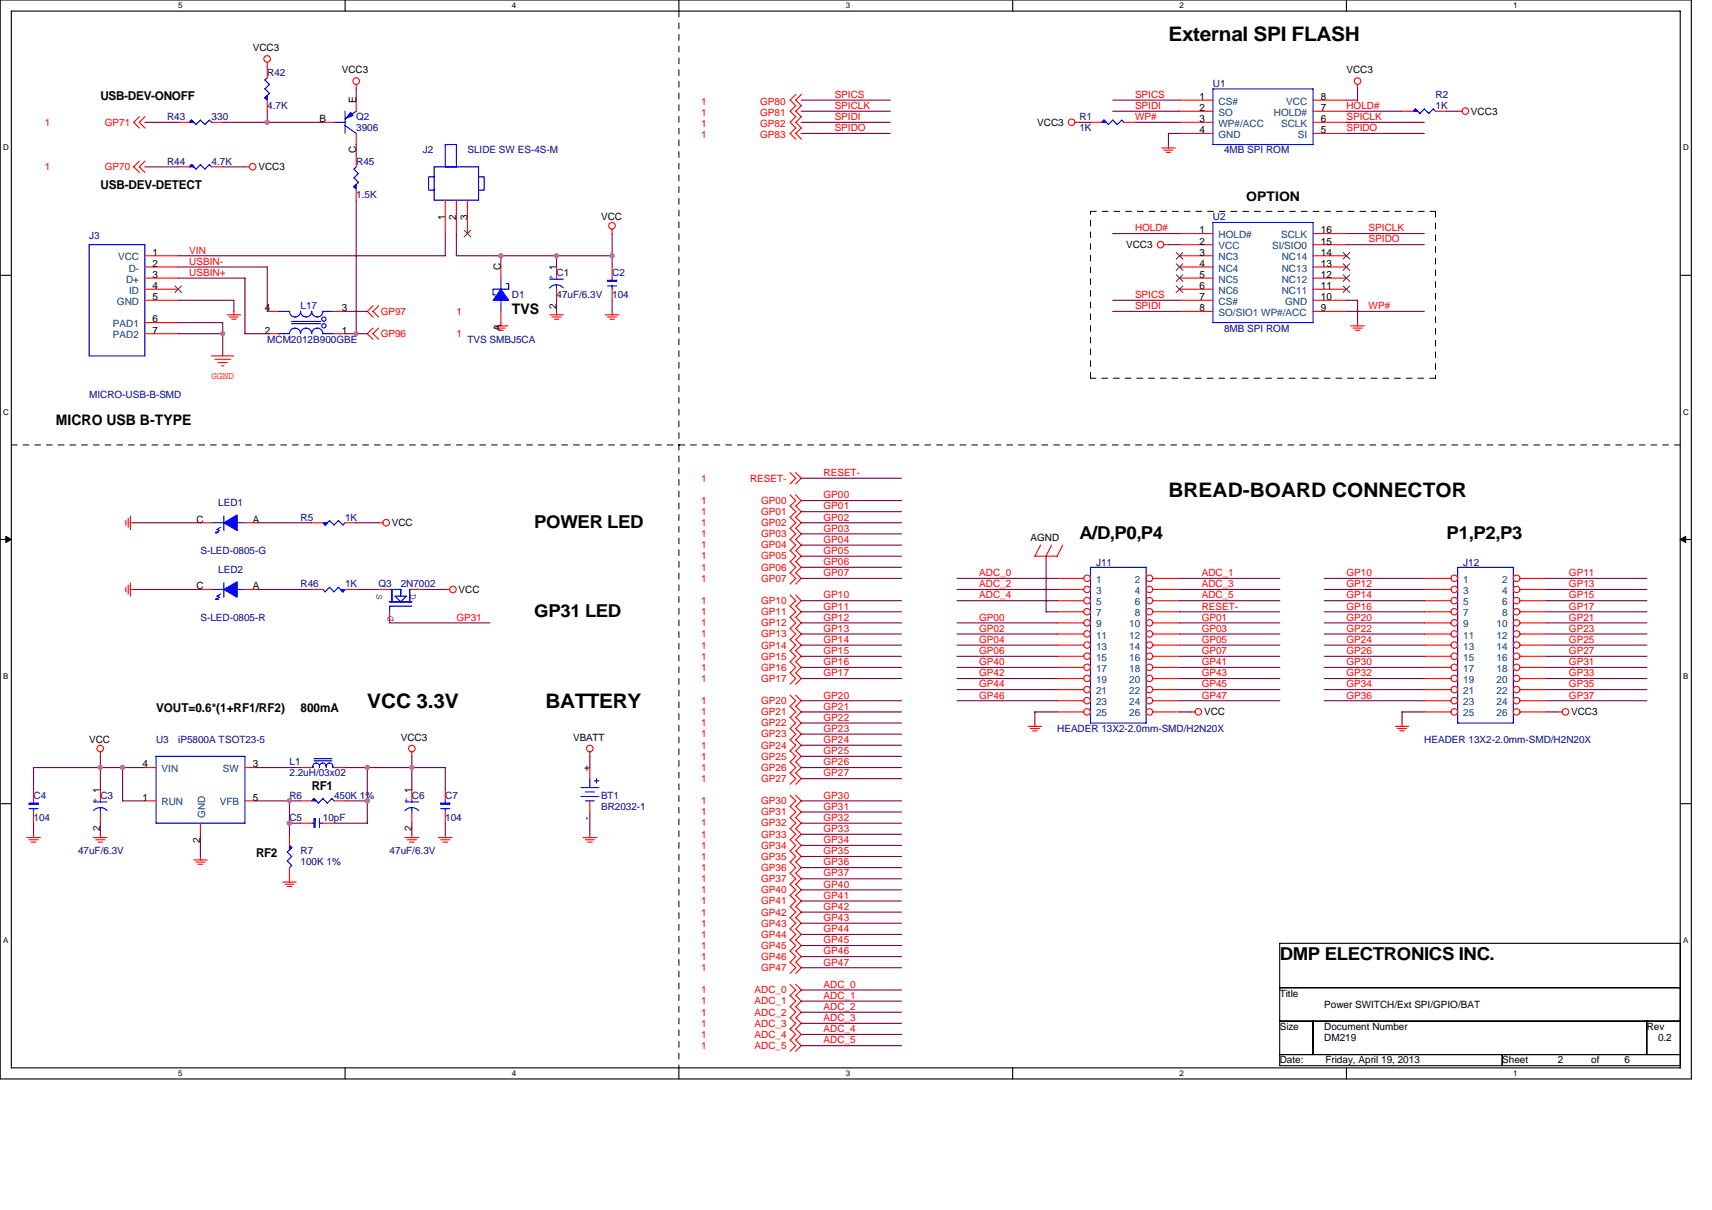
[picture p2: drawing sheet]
<svg xmlns="http://www.w3.org/2000/svg" width="297mm" height="210mm" viewBox="0 0 297 210" stroke-linecap="round" stroke-linejoin="round" font-family="sans-serif">
<path d="M0 0h293.5v187.2h-293.5zM2 1.9h289.5v183.4h-289.5z" fill="none" stroke="#000" stroke-width=".19"/>
<g fill="#fff">
<path d="M30.9 .2h.8v1.6h-.8z"/>
<path d="M30.9 185.5h.8v1.6h-.8z"/>
</g>
<path d="M59.9 0v1.9M59.9 185.3v1.9" fill="none" stroke="#000" stroke-width=".19"/>
<g fill="#fff">
<path d="M88.8 .2h.8v1.6h-.8z"/>
<path d="M88.8 185.5h.8v1.6h-.8z"/>
</g>
<path d="M117.8 0v1.9M117.8 185.3v1.9" fill="none" stroke="#000" stroke-width=".19"/>
<g fill="#fff">
<path d="M146.7 .2h.8v1.6h-.8z"/>
<path d="M146.7 185.5h.8v1.6h-.8z"/>
</g>
<path d="M175.7 0v1.9M175.7 185.3v1.9" fill="none" stroke="#000" stroke-width=".19"/>
<g fill="#fff">
<path d="M204.7 .2h.7v1.6h-.7z"/>
<path d="M204.7 185.5h.7v1.6h-.7z"/>
</g>
<path d="M233.6 0v1.9M233.6 185.3v1.9" fill="none" stroke="#000" stroke-width=".19"/>
<g fill="#fff">
<path d="M262.6 .2h.7v1.6h-.7z"/>
<path d="M262.6 185.5h.7v1.6h-.7z"/>
<path d="M.5 24.8h1v1.6h-1z"/>
<path d="M292 24.8h1v1.6h-1z"/>
<path d="M.5 70.7h1v1.5h-1z"/>
<path d="M292 70.7h1v1.5h-1z"/>
</g>
<path d="M0 47.8h2M291.5 47.8h2" fill="none" stroke="#000" stroke-width=".19"/>
<g fill="#fff">
<path d="M.5 116.5h.9v1.6h-.9z"/>
<path d="M292 116.5h.9v1.6h-.9z"/>
</g>
<path d="M0 93.6h2M291.5 93.6h2" fill="none" stroke="#000" stroke-width=".19"/>
<path d="M1 93.1l1 .5-1 .5zM291.5 93.6l1-.5v1z" fill="#000" stroke="#000" stroke-width=".17"/>
<g fill="#fff">
<path d="M.5 162.4h.9v1.5h-.9z"/>
<path d="M292 162.4h.9v1.5h-.9z"/>
</g>
<path d="M0 139.5h2M291.5 139.5h2M222 163.7h69.5v21.2h-69.5zM222 171.4h69.5M222 177.2h69.5M227.8 177.2v5.8M285.7 177.2v5.8M222 183h69.5M260.6 183v1.9" fill="none" stroke="#000" stroke-width=".19"/>
<path d="M117.8 1.9v183.4M189.2 36.7h59.9M249.1 36.7v28.9M2 77.2h115.8M117.8 77.2h173.7M189.2 65.6v-28.9M249.1 65.6h-59.9" fill="none" stroke="#000" stroke-width=".17" stroke-dasharray="1 1 1 1 1 1 1 1"/>
<g fill="none" stroke="#f00" stroke-width=".19">
<path d="M46.4 10.8v2.7M46.4 17.4v1.9M61.8 14.7v.8M61.8 17.4v1.9M138.1 16.4l-1 1 1 1M138.1 18.3l-1 1 1 1-1 .9 1 1M139 16.4l-.9 1 .9 1M139 18.3l-.9 1 .9 1-.9 .9 .9 1M204.7 19.3h5.8M204.7 17.4h5.8M227.8 19.3h5.8M227.8 17.4h5.8"/>
<path d="M235.5 14.7v.8M243.3 19.3h1.9M249.1 19.3h1.9M252.9 19.3h.8M24.2 20.2l-1 1 1 1M24.2 28l-1 1 1 .9M25.1 20.2l-.9 1 .9 1M25.1 28l-.9 1 .9 .9M30.9 21.2h1.9M30.9 29h1.9M36.7 21.2h1.9M36.7 29h1.9"/>
<path d="M42.5 29h.8M56 21.2h2M61.8 23.2v1.9M61.8 27v2M61.8 32.8v1.9M77.3 34.7v5.8M79.2 34.7v5.8M81.1 34.7v5.8M106.2 39.8v.8M138.1 22.2l-1 1 1 1M139 22.2l-.9 1 .9 1M186.5 21.2h.8"/>
<path d="M189.2 21.2h2M195 21.2h1.9M201.6 25.7h2.3M201.9 26.1h1.6M202.4 26.4h.7M202.7 25.1v.6M204.7 21.2h5.8M204.7 23.2h5.8M227.8 21.2h5.8M227.8 23.2h5.8M25.1 44.4h5.8M25.1 46.3h5.8"/>
<path d="M25.1 48.3h5.8M25.1 50.2h5.8M25.1 52.1h5.8M25.1 56h5.8M25.1 57.9h5.8M39.4 54.6h2.4M39.8 55h1.5M40.2 55.4h.8M40.6 54v.7M46.4 57.9h1.9M46.4 54h1.9M58 57.9h1.9"/>
<path d="M58 54h1.9M64.7 56.9l-1 1 1 1M64.7 53.1l-1 .9 1 1M65.7 56.9l-1 1 1 1M65.7 53.1l-1 .9 1 1M85.7 56.6h2.4M86.1 56.9h1.6M86.5 57.3h.8M86.9 46.3v2M86.9 54v2.6M95.4 54.6h2.3M95.8 55h1.5"/>
<path d="M96.2 55.4h.8M96.6 46.3v2M96.6 50.2v1.9M96.6 54v.7M105 54.6h2.4M105.4 55h1.6M105.8 55.4h.8M106.2 46.3v2M106.2 50.2v1.9M106.2 54v.7M201.9 42.5h.9M204.7 42.5h5.8"/>
<path d="M204.7 44.4h5.8M204.7 46.3h5.8M204.7 48.3h5.8M204.7 50.2h5.8M204.7 52.1h5.8M204.7 54h5.8M204.7 40.5h5.8M227.8 42.5h5.8M227.8 44.4h5.8M227.8 46.3h5.8M227.8 48.3h5.8M227.8 50.2h5.8"/>
<path d="M227.8 52.1h5.8M227.8 54h5.8M227.8 40.5h5.8M234.4 56.6h2.3M234.8 56.9h1.5M235.2 57.3h.7M235.5 56v.6M36.7 61.8h3.9M37.3 62.4h2.7M37.8 62.9h1.6M38.5 63.5h.4M21.8 90.3v.8"/>
<path d="M22.2 89.9v1.6M22.6 90.7h.6M22.6 89.6v2.3M34.8 90.7h1.9M42.5 90.7h1.9M54.1 90.7h1.9M59.9 90.7h1.9M65.7 90.7h.7M137.1 85.9l1 1-1 .9M137.1 87.8l1 1-1 1M137.1 89.7l1 1-1 1M137.1 91.7l1 .9-1 1"/>
<path d="M137.1 93.6l1 1-1 1M137.1 95.5l1 1-1 1M137.1 97.5l1 .9-1 1M137.1 99.4l1 1-1 1M137.1 82l1 1-1 1M138 85.9l1 1-1 .9M138 87.8l1 1-1 1M138 89.7l1 1-1 1M138 91.7l1 .9-1 1M138 93.6l1 1-1 1M138 95.5l1 1-1 1M138 97.5l1 .9-1 1"/>
<path d="M138 99.4l1 1-1 1M138 82l1 1-1 1M180.5 94.6l-1 1.9h3.9M182.5 94.6l-1 1.9M184.4 94.6l-1 1.9M21.8 101.9v.8M22.2 101.5v1.6M22.6 102.3h.6M22.6 101.2v2.3M34.8 102.3h1.9M42.5 102.3h1.9M54.1 102.3h1.9"/>
<path d="M59.9 102.3h1.9M65.7 102.3h1.9M67.6 106.2v1.9M71.5 102.3h1.9M77.2 102.3h.8M137.1 103.3l1 .9-1 1M137.1 105.2l1 1-1 .9M137.1 107.1l1 1-1 1M137.1 109.1l1 .9-1 1M137.1 111l1 1-1 .9M137.1 112.9l1 1-1 1M137.1 114.8l1 1-1 1"/>
<path d="M137.1 116.8l1 1-1 .9M138 103.3l1 .9-1 1M138 105.2l1 1-1 .9M138 107.1l1 1-1 1M138 109.1l1 .9-1 1M138 111l1 1-1 .9M138 112.9l1 1-1 1M138 114.8l1 1-1 1M138 116.8l1 1-1 .9M183.4 102.3h4.6M183.4 100.4h4.6M183.4 104.2h4.6"/>
<path d="M183.4 106.2h4.6M183.4 108.1h4.6M183.4 110h4.6M183.4 112h4.6M183.4 113.9h4.6M183.4 115.8h4.6M183.4 117.8h4.6M183.4 119.7h4.6M200 102.3h4.7M200 100.4h4.7M200 104.2h4.7M200 106.2h4.7"/>
<path d="M200 108.1h4.7M200 110h4.7M200 112h4.7M200 113.9h4.7M200 115.8h4.7M200 117.8h4.7M200 119.7h4.7M247.1 102.3h4.7M247.1 100.4h4.7M247.1 104.2h4.7M247.1 106.2h4.7M247.1 108.1h4.7"/>
<path d="M247.1 110h4.7M247.1 112h4.7M247.1 113.9h4.7M247.1 115.8h4.7M247.1 117.8h4.7M247.1 119.7h4.7M263.7 102.3h4.7M263.7 100.4h4.7M263.7 104.2h4.7M263.7 106.2h4.7M263.7 108.1h4.7M263.7 110h4.7"/>
<path d="M263.7 112h4.7M263.7 113.9h4.7M263.7 115.8h4.7M263.7 117.8h4.7M263.7 119.7h4.7M5.8 137.1v1.9M17.4 130.5v.8M17.4 137.1v1.9M25.1 133.2h2M25.1 139h2M42.5 133.2h1.9M42.5 139h1.9"/>
<path d="M52.2 133.2h1.9M52.2 139h1.9M58 133.2h1.9M58 139h1.9M71.5 130.5v.8M71.5 137.1v1.9M77.3 137.1v1.9M102.3 130.5v.8M102.3 133.2v1.9M102.3 139v1.9M137.1 120.6l1 1-1 1M137.1 122.6l1 .9-1 1"/>
<path d="M137.1 124.5l1 1-1 .9M137.1 126.4l1 1-1 1M137.1 128.4l1 .9-1 1 1 1-1 .9M137.1 132.2l1 1-1 1M137.1 134.1l1 1-1 1M137.1 138l1 1-1 1M137.1 139.9l1 1-1 1M138 120.6l1 1-1 1M138 122.6l1 .9-1 1M138 124.5l1 1-1 .9M138 126.4l1 1-1 1M138 128.4l1 .9-1 1 1 1-1 .9"/>
<path d="M138 132.2l1 1-1 1M138 134.1l1 1-1 1M138 138l1 1-1 1M138 139.9l1 1-1 1M178.4 126h2.3M178.8 126.4h1.5M179.2 126.8h.8M179.6 125.5v.6M183.4 123.5h4.6M183.4 121.6h4.6M200 123.5h4.7M200 121.6h4.7"/>
<path d="M206.6 123.5h.8M242.1 126h2.4M242.5 126.4h1.5M242.9 126.8h.8M243.3 125.5v.6M247.1 123.5h4.7M247.1 121.6h4.7M263.7 123.5h4.7M263.7 121.6h4.7M270.3 123.5h.8M4.7 145.4h2.3M5.1 145.7h1.5"/>
<path d="M5.4 146.1h.8M5.8 140.9v2M5.8 144.8v.6M16.2 145.4h2.4M16.6 145.7h1.6M17 146.1h.8M17.4 140.9v2M17.4 144.8v.6M33.6 149.2h2.3M34 149.6h1.6M34.4 150h.8M34.8 142.9v1.9"/>
<path d="M34.8 148.6v.6M49 153.1h2.4M49.5 153.5h1.5M49.8 153.8h.8M50.2 144.8v1.9M50.2 150.6v2.5M52.2 142.9h1.9M56 142.9h2M70.3 145.4h2.3M70.7 145.7h1.6M71.1 146.1h.7M71.5 140.9v2"/>
<path d="M71.5 144.8v.6M76.1 145.4h2.3M76.5 145.7h1.5M76.9 146.1h.7M77.3 140.9v2M77.3 144.8v.6M101.2 145.4h2.3M101.6 145.7h1.5M102 146.1h.8M102.3 144.8v.6M137.1 141.9l1 1-1 .9M137.1 143.8l1 1-1 1"/>
<path d="M137.1 145.7l1 1-1 1M137.1 147.7l1 .9-1 1M137.1 149.6l1 1-1 1M137.1 151.5l1 1-1 1M137.1 153.4l1 1-1 1M137.1 155.4l1 1-1 1M137.1 157.3l1 1-1 1M137.1 159.2l1 1-1 1M138 141.9l1 1-1 .9M138 143.8l1 1-1 1M138 145.7l1 1-1 1M138 147.7l1 .9-1 1"/>
<path d="M138 149.6l1 1-1 1M138 151.5l1 1-1 1M138 153.4l1 1-1 1M138 155.4l1 1-1 1M138 157.3l1 1-1 1M138 159.2l1 1-1 1M137.1 161.2l1 1-1 .9M137.1 163.1l1 1-1 1M137.1 165l1 1-1 1M137.1 167l1 .9-1 1M137.1 170.8l1 1-1 1M137.1 172.7l1 1-1 1"/>
<path d="M137.1 174.7l1 1-1 1M137.1 176.6l1 1-1 1M137.1 178.5l1 1-1 1M138 161.2l1 1-1 .9M138 163.1l1 1-1 1M138 165l1 1-1 1M138 167l1 .9-1 1M138 170.8l1 1-1 1M138 172.7l1 1-1 1M138 174.7l1 1-1 1M138 176.6l1 1-1 1M138 178.5l1 1-1 1"/>
<path d="M137.1 180.5l1 1-1 .9M138 180.5l1 1-1 .9"/>
<circle cx="46.4" cy="10.2" r=".57"/>
<circle cx="61.8" cy="14.1" r=".57"/>
<circle cx="235.5" cy="14.1" r=".57"/>
<circle cx="254.3" cy="19.3" r=".57"/>
<circle cx="43.8" cy="28.9" r=".57"/>
<circle cx="106.2" cy="39.2" r=".57"/>
<circle cx="185.9" cy="21.2" r=".57"/>
<circle cx="201.4" cy="42.5" r=".57"/>
<circle cx="67" cy="90.7" r=".57"/>
<circle cx="78.6" cy="102.3" r=".57"/>
<circle cx="188.6" cy="102.3" r=".57"/>
<circle cx="188.6" cy="113.9" r=".57"/>
<circle cx="188.6" cy="108.1" r=".57"/>
<circle cx="188.6" cy="115.8" r=".57"/>
<circle cx="188.6" cy="100.4" r=".57"/>
<circle cx="188.6" cy="104.2" r=".57"/>
<circle cx="188.6" cy="106.2" r=".57"/>
<circle cx="188.6" cy="117.7" r=".57"/>
<circle cx="188.6" cy="119.7" r=".57"/>
<circle cx="188.6" cy="110" r=".57"/>
<circle cx="188.6" cy="111.9" r=".57"/>
<circle cx="199.4" cy="102.3" r=".57"/>
<circle cx="199.4" cy="108.1" r=".57"/>
<circle cx="199.4" cy="113.9" r=".57"/>
<circle cx="199.4" cy="115.8" r=".57"/>
<circle cx="199.4" cy="106.2" r=".57"/>
<circle cx="199.4" cy="100.4" r=".57"/>
<circle cx="199.4" cy="110" r=".57"/>
<circle cx="199.4" cy="104.2" r=".57"/>
<circle cx="199.4" cy="111.9" r=".57"/>
<circle cx="199.4" cy="117.7" r=".57"/>
<circle cx="199.4" cy="119.7" r=".57"/>
<circle cx="252.3" cy="102.3" r=".57"/>
<circle cx="252.3" cy="108.1" r=".57"/>
<circle cx="252.3" cy="113.9" r=".57"/>
<circle cx="252.3" cy="115.8" r=".57"/>
<circle cx="252.3" cy="104.2" r=".57"/>
<circle cx="252.3" cy="111.9" r=".57"/>
<circle cx="252.3" cy="110" r=".57"/>
<circle cx="252.3" cy="117.7" r=".57"/>
<circle cx="252.3" cy="119.7" r=".57"/>
<circle cx="252.3" cy="106.2" r=".57"/>
<circle cx="252.3" cy="100.4" r=".57"/>
<circle cx="263.1" cy="102.3" r=".57"/>
<circle cx="263.1" cy="113.9" r=".57"/>
<circle cx="263.1" cy="108.1" r=".57"/>
<circle cx="263.1" cy="115.8" r=".57"/>
<circle cx="263.1" cy="111.9" r=".57"/>
<circle cx="263.1" cy="104.2" r=".57"/>
<circle cx="263.1" cy="117.7" r=".57"/>
<circle cx="263.1" cy="119.7" r=".57"/>
<circle cx="263.1" cy="106.2" r=".57"/>
<circle cx="263.1" cy="100.4" r=".57"/>
<circle cx="263.1" cy="110" r=".57"/>
<circle cx="17.4" cy="129.9" r=".57"/>
<circle cx="71.5" cy="129.9" r=".57"/>
<circle cx="102.3" cy="129.9" r=".57"/>
<circle cx="188.6" cy="121.6" r=".57"/>
<circle cx="188.6" cy="123.5" r=".57"/>
<circle cx="199.4" cy="121.6" r=".57"/>
<circle cx="199.4" cy="123.5" r=".57"/>
<circle cx="207.9" cy="123.5" r=".57"/>
<circle cx="252.3" cy="121.6" r=".57"/>
<circle cx="252.3" cy="123.5" r=".57"/>
<circle cx="263.1" cy="121.6" r=".57"/>
<circle cx="263.1" cy="123.5" r=".57"/>
<circle cx="271.6" cy="123.5" r=".57"/>
</g>
<g fill="none" stroke="#00f" stroke-width=".19">
<path d="M45.9 17l.5 .4M45.9 15.4l.9 .8M45.9 13.9l.9 .7-.8 .8M46.4 13.5l-.4 .4M46.8 16.2l-.8 .8M59.9 19.3v3.9M61.8 19.3l-1.9 1.4M210.5 15.4h17.3v9.7h-17.3zM245.6 18.9l-.4 .4M247.1 18.9l.8 .8M247.1 18.9l-.7 .8-.8-.8M249.1 19.3l-.4-.4-.8 .8"/>
<path d="M33.2 20.8l.8 .8M33.2 28.6l.8 .8M33.2 20.8l-.4 .4M33.2 28.6l-.4 .4M34.8 20.8l.8 .8M34.8 28.6l.8 .8M34.8 20.8l-.8 .8M34.8 28.6l-.8 .7M36.3 20.8l.4 .5M36.3 28.6l.4 .4M36.3 20.8l-.7 .8M36.3 28.6l-.7 .7"/>
<path d="M57.9 21.2h2M59.9 21.8l1.9 1.4M61.4 32.4l.4 .4M61.4 30.9l.8 .7M61.8 28.9l-.4 .4 .8 .8-.8 .8M62.2 31.6l-.8 .8M75.3 30.7h-.9v2.3h.9v-.2M75.3 29h7.7v5.7h-7.7zM77.3 29v-3.9h1.9v3.9M83 30.9v-.2h1v2.3h-1M191.5 20.8l.8 .8M191.6 20.8l-.4 .4"/>
<path d="M193.1 20.8l.8 .8M193.1 20.8l-.8 .8M194.6 20.8l.4 .5M194.6 20.8l-.8 .8M210.5 38.6h17.3v17.4h-17.3zM15.5 42.5h9.6v19.3h-9.6zM48.3 54h1.9M50.2 54a.96 .96 0 0 0 1 1 .96 .96 0 0 0 1-1 .96 .96 0 0 0 .9 1 .96 .96 0 0 0 1-1 .97 .97 0 0 0 1 1 .97 .97 0 0 0 .9-1M50.6 56.2h5M50.6 55.8h5M56 57.9h2M56 54h2"/>
<path d="M56 57.9a.97 .97 0 0 0-.9-1 .97 .97 0 0 0-1 1 .96 .96 0 0 0-1-1 .96 .96 0 0 0-.9 1 .96 .96 0 0 0-1-1 .96 .96 0 0 0-1 1h-1.9M85.6 51.2h.4M86.9 48.2v2M86.9 52.1v1.9M87.8 49.2h.5M88.3 49.2v1h-2.7v1M95.4 48.5h2.3M96.5 49.4h.1a1.54 1.54 0 0 1 1.1 .6M96.5 49.4a1.54 1.54 0 0 0-1.1 .6M96.6 48.3v.2M96.6 49.4v.8M105.4 49.6h1.6"/>
<path d="M106.2 48.2v.4M106.2 49.6v.6M36.7 90.7h5.8M37.5 92.3v.2M37.5 92.5h.4M37.7 91.9l.4 .2-.6 .4M38.3 91.5l-.6 .4M38.8 89.5v2.6M56 90.7l.4 .4M57.2 90.3l.8 .8M57.2 90.3l-.8 .8M58.7 90.3l.8 .8"/>
<path d="M58.7 90.3l-.7 .8M59.9 90.7l-.4 .4M189.2 98.4h9.7v27.1h-9.7zM252.9 98.4h9.7v27.1h-9.7zM36.7 102.3h5.8M37.5 104h.4M37.7 103.4l.4 .3-.6 .4v-.3M38.3 103.1l-.6 .4M38.8 101.1v2.6M57.1 101.9l.8 .8 .8-.8M57.2 101.9l-.8 .8-.4-.4M58.7 101.9l.8 .8"/>
<path d="M59.9 102.3l-.4 .4M67.6 104.4h3.9M67.6 102.3h1.9v1.2M68 102.3v2.1M70.5 103.4l-1 1-.9-.9h1.9M71.1 102.3h.4M71.1 102.3v2.2M71.5 105.2h-3.9v1M5.8 139v.4M16.3 139.2h2.3M17.4 139v.2M27.1 131.3h15.4v11.6h-15.4z"/>
<path d="M54.1 139l.4-.4 .8 .8 .7-.8 .8 .8M54.5 132h3.1M54.5 131.7h3.1M55.4 133v.2M56.6 133a.58 .58 0 0 0-.6-.6 .58 .58 0 0 0-.6 .6 .59 .59 0 0 0-.7-.6 .59 .59 0 0 0-.4 .8h-.2M56.6 133a.58 .58 0 0 1 .6-.6 .58 .58 0 0 1 .6 .6M56.6 133v.2M57.6 138.6l.4 .4M57.6 138.6l-.8 .8M57.8 133v.2h.2M70.3 139.2h2.3M71.5 139v.2"/>
<path d="M77.3 139v.4M100.8 138.2h3.1M100.8 136.7h3.1M101.6 139h1.5M101.6 137.4h1.5M102.3 135.1v1.6M103.1 135.5h.8M103.5 135.1v.8M5 140.3h1.6M5.8 140.3v.6M17.4 140.1v.8M18.6 140.7a1.55 1.55 0 0 0-1.2-.6 1.46 1.46 0 0 0-1.2 .6"/>
<path d="M49.8 147.9l.8 .8-.8 .7 .8 .8M50.2 146.7l.4 .4-.8 .8M50.6 150.2l-.4 .4M54.1 142.9h.4M55.4 142.9h.6M55.4 142v1.6M71.4 140.1h.1a1.54 1.54 0 0 1 1.1 .6M71.4 140.1a1.46 1.46 0 0 0-1.1 .6M71.5 140.1v.8M76.5 140.3h1.5M77.3 140.3v.6"/>
<circle cx="56.2" cy="55.4" r=".38"/>
<circle cx="56.2" cy="56.5" r=".38"/>
</g>
<g fill="#00f" stroke="#00f" stroke-width=".19">
<path d="M33.2 20.8l.4 .4h-.8l.4-.4 .4 .4z" fill-rule="evenodd"/>
<path d="M105.4 48.6v.2h1.6v-.2z" fill-rule="evenodd"/>
<path d="M76.5 139.4v.2h1.5v-.2z" fill-rule="evenodd"/>
<path d="M33.2 28.6l.4 .4h-.8l.4-.4 .4 .4z" fill-rule="evenodd"/>
<path d="M59.1 102.3h.8l-.4 .4z" fill-rule="evenodd"/>
<path d="M5.1 139.4v.2h1.5v-.2z" fill-rule="evenodd"/>
<path d="M38.8 90.7l2.3-1.3v2.7z" fill-rule="evenodd"/>
<path d="M60.9 19.5l.3 .6-1.1 .4z" fill-rule="evenodd"/>
<path d="M54.5 142.1v1.5h.2v-1.5z" fill-rule="evenodd"/>
<path d="M38.8 102.3l2.3-1.3v2.7z" fill-rule="evenodd"/>
<path d="M86.9 50.2l1.4 1.9h-2.7z" fill-rule="evenodd"/>
<path d="M191.5 20.8l.4 .4h-.7l.3-.4 .4 .4z" fill-rule="evenodd"/>
<path d="M56 90.7h.8l-.4 .4 .4-.4-.4 .4z" fill-rule="evenodd"/>
<path d="M245.6 18.9l.4 .4h-.8l.4-.4 .4 .4z" fill-rule="evenodd"/>
<path d="M50.2 146.7l.4 .4-.4 .4 .4-.4-.4 .4z" fill-rule="evenodd"/>
<path d="M61.4 32.4l.4-.4v.8l-.4-.4 .4-.4z" fill-rule="evenodd"/>
<path d="M46 17l.4-.4v.8l-.4-.4 .4-.4z" fill-rule="evenodd"/>
<path d="M54.1 139l.4-.4 .4 .4-.4-.4 .4 .4z" fill-rule="evenodd"/>
</g>
<g fill="none" stroke="#804000" stroke-width=".17">
<path d="M80.5 40l1.2 1.1M81.7 40l-1.2 1.1M30.3 49.6l1.2 1.2M31.5 49.6l-1.2 1.2M204.1 43.8l1.1 1.2M204.1 45.8l1.1 1.1M204.1 47.7l1.1 1.2M204.1 49.6l1.1 1.2M205.2 43.8l-1.1 1.2M205.2 45.8l-1.1 1.1M205.2 47.7l-1.1 1.2M205.2 49.6l-1.1 1.2"/>
<path d="M233 49.6l1.2 1.2M233 47.7l1.2 1.2M233 45.8l1.2 1.1M233 43.8l1.2 1.2M234.2 49.6l-1.2 1.2M234.2 47.7l-1.2 1.2M234.2 45.8l-1.2 1.1M234.2 43.8l-1.2 1.2"/>
</g>
<g fill="none" stroke="#800040" stroke-width=".19">
<path d="M46.4 19.3v2M61.8 15.4v2M139 19.3h15.5M139 17.4h15.5M193.1 19.3h11.6M193.1 17.4h11.6M233.6 19.3h9.7M235.5 15.4v2h-1.9M251 19.3h1.9M25.1 21.2h5.8M25.1 29h5.8M38.6 21.2h17.4"/>
<path d="M38.6 29h3.9M61.8 25.1v1.9M61.8 34.7v23.2M139 23.2h15.5M139 21.2h15.5M187.3 21.2h1.9M196.9 21.2h7.8M202.7 23.2h2M202.7 23.1v2M233.6 23.2h13.5M233.6 21.2h13.5M30.9 52.1h9.7v2"/>
<path d="M30.9 44.4h46.4M30.9 46.3h15.5v7.7M30.9 57.9h7.7M30.9 56h7.7M30.9 48.3h11.6M38.6 56v5.8M42.5 57.9h3.9M42.5 48.2v9.7M59.9 54h3.8M59.9 57.9h3.8M77.3 40.5v3.9M79.2 40.5v3.9h27"/>
<path d="M86.9 44.4v1.9M96.6 44.4v1.9M96.6 52.1v1.9M106.2 40.5v5.8M106.2 52.1v1.9M193.1 52.1h11.6M193.1 54h11.6M193.1 40.5h11.6M202.7 42.5h2M233.6 52.1h1.9v3.9M233.6 54h13.5M233.6 40.5h13.5"/>
<path d="M233.6 42.5h13.5M23.2 90.7h11.6M44.4 90.7h9.7M61.8 90.7h3.9M139 83h17.4M139 90.7h17.4M139 86.9h17.4M139 88.8h17.4M139 92.6h17.4M139 94.6h17.4M139 96.5h17.4M139 98.4h17.4"/>
<path d="M181.5 96.5v9.7h1.9M23.2 102.3h11.6M44.4 102.3h9.7M61.8 102.3h3.9M67.6 108.1h17.4M73.4 102.3h3.9M139 100.4h17.4M139 104.2h17.4M139 106.2h17.4M139 108.1h17.4M139 110h17.4M139 112h17.4"/>
<path d="M139 113.9h17.4M139 115.8h17.4M139 117.8h17.4M166 100.4h17.4M166 104.2h17.4M166 108.1h17.4M166 110h17.4M166 112h17.4M166 113.9h17.4M166 115.8h17.4M166 117.8h17.4M166 102.3h17.4"/>
<path d="M166 119.7h17.4M204.6 106.2h17.4M204.7 100.4h17.4M204.7 104.2h17.4M204.7 108.1h17.4M204.7 110h17.4M204.7 112h17.4M204.7 113.9h17.4M204.7 115.8h17.4M204.7 117.8h17.4M204.7 102.3h17.4M204.7 119.7h17.4"/>
<path d="M229.8 100.4h17.3M229.8 104.2h17.3M229.8 106.2h17.3M229.8 108.1h17.3M229.8 110h17.3M229.8 112h17.3M229.8 113.9h17.3M229.8 115.8h17.3M229.8 117.8h17.3M229.8 102.3h17.3M229.8 119.7h17.3M268.4 100.4h17.3"/>
<path d="M268.4 104.2h17.3M268.4 106.2h17.3M268.4 108.1h17.3M268.4 110h17.3M268.4 112h17.3M268.4 113.9h17.3M268.4 115.8h17.3M268.4 117.8h17.3M268.4 102.3h17.3M268.4 119.7h17.3M5.8 133.2h19.3M5.8 133.2v3.9"/>
<path d="M17.4 131.2v5.9M21.2 139h3.9M21.3 133.2v5.8M44.4 133.2h7.8M44.4 139h7.8M50.2 139v5.8M59.9 133.2h17.4M59.9 139h3.8M63.7 133.2v9.7h-5.8M71.5 131.2v5.9M77.3 133.2v3.9M102.3 131.2v2"/>
<path d="M139 133.2h17.4M139 139h17.4M139 121.6h17.4M139 123.5h17.4M139 125.5h17.4M139 127.4h17.4M139 129.3h17.4M139 131.3h17.4M139 135.1h17.4M166 121.6h17.4M183.4 123.5h-3.9l.1 2M204.7 121.6h17.4"/>
<path d="M204.7 123.5h1.9M229.8 121.6h17.3M247.1 123.5h-3.9l.1 2M268.4 121.6h17.3M268.4 123.5h1.9M5.8 142.8v2M17.4 142.8v2M34.8 144.8v3.8M50.2 142.9h2M71.5 142.8v2M77.3 142.8v2M102.3 140.9v3.9"/>
<path d="M139 142.9h17.4M139 140.9h17.4M139 144.8h17.4M139 146.7h17.4M139 148.6h17.4M139 150.6h17.4M139 152.5h17.4M139 154.4h17.4M139 156.4h17.4M139 158.3h17.4M139 160.2h17.4M139 162.2h17.4"/>
<path d="M139 164.1h17.4M139 166h17.4M139 167.9h17.4M139 171.8h17.4M139 173.7h17.4M139 175.7h17.4M139 177.6h17.4M139 179.5h17.4M139 181.5h17.4"/>
</g>
<g fill="#f0f" stroke="#f0f" stroke-width=".19">
<circle cx="21.3" cy="133.2" r=".38"/>
<circle cx="17.4" cy="133.2" r=".38"/>
<circle cx="63.7" cy="139" r=".38"/>
<circle cx="71.4" cy="133.2" r=".38"/>
<circle cx="50.2" cy="142.8" r=".38"/>
<circle cx="50.2" cy="139" r=".38"/>
<circle cx="63.7" cy="133.2" r=".38"/>
<circle cx="86.9" cy="44.4" r=".38"/>
<circle cx="96.5" cy="44.4" r=".38"/>
<circle cx="106.2" cy="44.4" r=".38"/>
<circle cx="46.4" cy="21.2" r=".38"/>
<circle cx="38.6" cy="57.9" r=".38"/>
<circle cx="61.8" cy="57.9" r=".38"/>
</g>
<g font-size="3.5">
<text x="202.7" y="7.1">External SPI FLASH</text>
<text x="202.7" y="86.2">BREAD-BOARD CONNECTOR</text>
<text x="63.7" y="122.9">VCC 3.3V</text>
<text x="94.6" y="122.9">BATTERY</text>
</g>
<g font-size="3.1">
<text x="92.7" y="91.7">POWER LED</text>
<text x="187.3" y="93.6">A/D,P0,P4</text>
<text x="251" y="93.6">P1,P2,P3</text>
<text x="92.7" y="107.1">GP31 LED</text>
<text x="222" y="166.6">DMP ELECTRONICS INC.</text>
</g>
<g font-size="2.5">
<text x="88.8" y="54.4">TVS</text>
<text x="9.7" y="73.7">MICRO USB B-TYPE</text>
</g>
<text font-size="2.3" x="216.2" y="34.9">OPTION</text>
<g font-size="2.1">
<text x="17.4" y="17.4">USB-DEV-ONOFF</text>
<text x="17.4" y="32.9">USB-DEV-DETECT</text>
<text x="27.1" y="123.6">VOUT=0.6*(1+RF1/RF2)</text>
<text x="52.2" y="123.6">800mA</text>
<text x="54.1" y="137.1">RF1</text>
<text x="44.4" y="148.7">RF2</text>
</g>
<g font-size="1.7">
<text x="43.9" y="8.9">VCC3</text>
<text x="59.3" y="12.7">VCC3</text>
<text x="61.8" y="17.9" transform="rotate(-90 61.8 17.9)">E</text>
<text x="208.1" y="17.4">1</text>
<text x="229.2" y="17.4">8</text>
<text x="233.6" y="12.7">VCC3</text>
<text x="55.4" y="21.2">B</text>
<text x="180" y="21.8">VCC3</text>
<text x="208.1" y="19.3">2</text>
<text x="208.1" y="21.2">3</text>
<text x="208.1" y="23.1">4</text>
<text x="229.2" y="23.1">5</text>
<text x="229.2" y="21.2">6</text>
<text x="229.2" y="19.3">7</text>
<text x="255.2" y="19.9">VCC3</text>
<text x="44.8" y="29.5">VCC3</text>
<text x="61.8" y="26.5" transform="rotate(-90 61.8 26.5)">C</text>
<text x="77.2" y="38.1" transform="rotate(-90 77.2 38.1)">1</text>
<text x="79.2" y="38.1" transform="rotate(-90 79.2 38.1)">2</text>
<text x="81.1" y="38.1" transform="rotate(-90 81.1 38.1)">3</text>
<text x="104.3" y="38.2">VCC</text>
<text x="208.1" y="40.5">1</text>
<text x="229.2" y="40.5">16</text>
<text x="26.5" y="44.4">1</text>
<text x="26.5" y="46.3">2</text>
<text x="86.9" y="46.9" transform="rotate(-90 86.9 46.9)">C</text>
<text x="195.4" y="43.1">VCC3</text>
<text x="208.1" y="42.4">2</text>
<text x="208.1" y="44.4">3</text>
<text x="208.1" y="46.3">4</text>
<text x="229.2" y="46.3">13</text>
<text x="229.2" y="44.4">14</text>
<text x="229.2" y="42.4">15</text>
<text x="26.5" y="48.2">3</text>
<text x="26.5" y="50.2">4</text>
<text x="26.5" y="52.1">5</text>
<text x="96.5" y="53.6" transform="rotate(-90 96.5 53.6)">2</text>
<text x="208.1" y="48.2">5</text>
<text x="208.1" y="50.2">6</text>
<text x="208.1" y="52.1">7</text>
<text x="229.2" y="52.1">10</text>
<text x="229.2" y="50.2">11</text>
<text x="229.2" y="48.2">12</text>
<text x="26.5" y="56">6</text>
<text x="26.5" y="57.9">7</text>
<text x="46" y="54">4</text>
<text x="46" y="57.9">2</text>
<text x="59.3" y="57.9">1</text>
<text x="59.3" y="54">3</text>
<text x="86.9" y="57.4" transform="rotate(-90 86.9 57.4)">A</text>
<text x="208.1" y="54">8</text>
<text x="229.2" y="54">9</text>
<text x="34.1" y="90.7">C</text>
<text x="43.9" y="90.7">A</text>
<text x="68" y="91.3">VCC</text>
<text x="178.8" y="93.8">AGND</text>
<text x="34.1" y="102.3">C</text>
<text x="43.9" y="102.3">A</text>
<text x="79.6" y="102.9">VCC</text>
<text x="208.9" y="124.1">VCC</text>
<text x="272.6" y="124.1">VCC3</text>
<text x="15.5" y="128.9">VCC</text>
<text x="69.5" y="128.6">VCC3</text>
<text x="99.5" y="128.6">VBATT</text>
<text x="17.4" y="137.6" transform="rotate(-90 17.4 137.6)">1</text>
<text x="24.7" y="133.2">4</text>
<text x="43.9" y="133.2">3</text>
<text x="102.3" y="133.8" transform="rotate(-90 102.3 133.8)">+</text>
<text x="24.7" y="139">1</text>
<text x="43.9" y="139">5</text>
<text x="102.3" y="142.3" transform="rotate(-90 102.3 142.3)">-</text>
<text x="17.4" y="144.3" transform="rotate(-90 17.4 144.3)">2</text>
<text x="34.8" y="146.2" transform="rotate(-90 34.8 146.2)">2</text>
<text x="71.4" y="144.3" transform="rotate(-90 71.4 144.3)">2</text>
<text x="222" y="173">Title</text>
<text x="222" y="178.8">Size</text>
<text x="229.8" y="174.9">Power SWITCH/Ext SPI/GPIO/BAT</text>
<text x="229.8" y="178.8">Document Number</text>
<text x="285.7" y="178.8">Rev</text>
<text x="222" y="184.6">Date:</text>
<text x="229.8" y="180.7">DM219</text>
<text x="230" y="184.6">Friday, April 19, 2013</text>
<text x="260.6" y="184.6">Sheet</text>
<text x="270.3" y="184.6">2</text>
<text x="276.1" y="184.6">of</text>
<text x="281.9" y="184.6">6</text>
<text x="287.7" y="180.7">0.2</text>
</g>
<g font-size="1.7" fill="#000080">
<text x="46.4" y="13.1">R42</text>
<text x="210.5" y="15">U1</text>
<text x="249.1" y="17">R2</text>
<text x="29" y="20.8">R43</text>
<text x="36.7" y="20.8">330</text>
<text x="46.4" y="18.9">4.7K</text>
<text x="61.8" y="20.8">Q2</text>
<text x="61.8" y="22.8">3906</text>
<text x="187.3" y="20.8">R1</text>
<text x="187.3" y="22.8">1K</text>
<text x="249.1" y="18.9">1K</text>
<text x="29" y="28.6">R44</text>
<text x="36.7" y="28.6">4.7K</text>
<text x="61.8" y="28.6">R45</text>
<text x="73.4" y="26.6">J2</text>
<text x="81.1" y="26.6">SLIDE SW ES-4S-M</text>
<text x="212.4" y="26.6">4MB SPI ROM</text>
<text x="61.8" y="34.4">1.5K</text>
<text x="15.5" y="41.5">J3</text>
<text x="210.5" y="38.2">U2</text>
<text x="96.6" y="47.9">C1</text>
<text x="106.2" y="47.9">C2</text>
<text x="52.2" y="53.7">L17</text>
<text x="88.8" y="51.7">D1</text>
<text x="96.6" y="51.7">47uF/6.3V</text>
<text x="106.2" y="51.7">104</text>
<text x="46.4" y="59.5">MCM2012B900GBE</text>
<text x="81.1" y="59.5">TVS SMBJ5CA</text>
<text x="212.4" y="57.5">8MB SPI ROM</text>
<text x="15.5" y="69.1">MICRO-USB-B-SMD</text>
<text x="37.9" y="87.8">LED1</text>
<text x="52.2" y="90.3">R5</text>
<text x="59.9" y="90.3">1K</text>
<text x="34.8" y="96.1">S-LED-0805-G</text>
<text x="37.9" y="99.4">LED2</text>
<text x="52.2" y="101.9">R46</text>
<text x="59.9" y="101.9">1K</text>
<text x="65.7" y="101.9">Q3</text>
<text x="69.5" y="101.9">2N7002</text>
<text x="190.2" y="98.3">J11</text>
<text x="253.9" y="98.3">J12</text>
<text x="34.8" y="107.7">S-LED-0805-R</text>
<text x="27.1" y="128.9">U3</text>
<text x="30.9" y="128.9">iP5800A TSOT23-5</text>
<text x="183.4" y="127">HEADER 13X2-2.0mm-SMD/H2N20X</text>
<text x="247.1" y="128.9">HEADER 13X2-2.0mm-SMD/H2N20X</text>
<text x="50.2" y="132.8">L1</text>
<text x="50.2" y="134.7">2.2uH/03x02</text>
<text x="5.8" y="138.6">C4</text>
<text x="5.8" y="142.5">104</text>
<text x="17.4" y="138.6">C3</text>
<text x="50.2" y="142.5">C5</text>
<text x="50.2" y="138.6">R6</text>
<text x="56" y="142.5">10pF</text>
<text x="58" y="138.6">450K 1%</text>
<text x="71.5" y="138.6">C6</text>
<text x="77.3" y="138.6">C7</text>
<text x="77.3" y="142.5">104</text>
<text x="104.3" y="138.6">BT1</text>
<text x="104.3" y="140.5">BR2032-1</text>
<text x="13.5" y="148.3">47uF/6.3V</text>
<text x="52.2" y="148.3">R7</text>
<text x="67.6" y="148.3">47uF/6.3V</text>
<text x="52.2" y="150.2">100K 1%</text>
</g>
<g font-size="1.7" fill="#f00">
<text x="144.8" y="17">SPICS</text>
<text x="196.9" y="17">SPICS</text>
<text x="7.8" y="21.8">1</text>
<text x="18.2" y="21.8">GP71</text>
<text x="121.6" y="18.1">1</text>
<text x="121.6" y="20.1">1</text>
<text x="121.6" y="22">1</text>
<text x="121.6" y="23.9">1</text>
<text x="131.9" y="18.1">GP80</text>
<text x="131.9" y="20.1">GP81</text>
<text x="131.9" y="22">GP82</text>
<text x="131.9" y="23.9">GP83</text>
<text x="144.8" y="18.9">SPICLK</text>
<text x="144.8" y="22.8">SPIDO</text>
<text x="144.8" y="20.8">SPIDI</text>
<text x="196.9" y="18.9">SPIDI</text>
<text x="196.9" y="20.8">WP#</text>
<text x="233.6" y="18.9">HOLD#</text>
<text x="233.6" y="22.8">SPIDO</text>
<text x="233.6" y="20.8">SPICLK</text>
<text x="7.8" y="29.5">1</text>
<text x="18.2" y="29.5">GP70</text>
<text x="196.9" y="40.2">HOLD#</text>
<text x="237.5" y="40.2">SPICLK</text>
<text x="32.8" y="44">VIN</text>
<text x="32.8" y="47.9">USBIN+</text>
<text x="32.8" y="45.9">USBIN-</text>
<text x="237.5" y="42.1">SPIDO</text>
<text x="196.9" y="53.7">SPIDI</text>
<text x="196.9" y="51.7">SPICS</text>
<text x="237.5" y="53.7">WP#</text>
<text x="66.1" y="58.5">GP96</text>
<text x="66.1" y="54.6">GP97</text>
<text x="79.2" y="58.5">1</text>
<text x="79.2" y="54.6">1</text>
<text x="36.7" y="65.8">GGND</text>
<text x="121.6" y="83.6">1</text>
<text x="130.2" y="83.6">RESET-</text>
<text x="142.9" y="82.6">RESET-</text>
<text x="121.6" y="87.4">1</text>
<text x="121.6" y="89.4">1</text>
<text x="132.1" y="87.4">GP00</text>
<text x="132.1" y="89.4">GP01</text>
<text x="142.9" y="86.5">GP00</text>
<text x="142.9" y="88.4">GP01</text>
<text x="121.6" y="91.3">1</text>
<text x="121.6" y="93.2">1</text>
<text x="121.6" y="95.2">1</text>
<text x="132.1" y="91.3">GP02</text>
<text x="132.1" y="93.2">GP03</text>
<text x="132.1" y="95.2">GP04</text>
<text x="142.9" y="90.3">GP02</text>
<text x="142.9" y="92.3">GP03</text>
<text x="142.9" y="94.2">GP04</text>
<text x="121.6" y="97.1">1</text>
<text x="121.6" y="99">1</text>
<text x="121.6" y="101">1</text>
<text x="132.1" y="97.1">GP05</text>
<text x="132.1" y="99">GP06</text>
<text x="132.1" y="101">GP07</text>
<text x="142.9" y="96.1">GP05</text>
<text x="142.9" y="98.1">GP06</text>
<text x="142.9" y="100">GP07</text>
<text x="169.9" y="100">ADC_0</text>
<text x="169.9" y="101.9">ADC_2</text>
<text x="208.5" y="101.9">ADC_3</text>
<text x="208.5" y="100">ADC_1</text>
<text x="233.6" y="100">GP10</text>
<text x="233.6" y="101.9">GP12</text>
<text x="272.2" y="100">GP11</text>
<text x="272.2" y="101.9">GP13</text>
<text x="79.2" y="107.7">GP31</text>
<text x="121.6" y="104.8">1</text>
<text x="121.6" y="106.7">1</text>
<text x="132.1" y="104.8">GP10</text>
<text x="132.1" y="106.7">GP11</text>
<text x="142.9" y="103.8">GP10</text>
<text x="142.9" y="105.8">GP11</text>
<text x="142.9" y="107.7">GP12</text>
<text x="169.9" y="103.8">ADC_4</text>
<text x="169.9" y="107.7">GP00</text>
<text x="208.5" y="103.8">ADC_5</text>
<text x="208.5" y="107.7">GP01</text>
<text x="208.5" y="105.8">RESET-</text>
<text x="233.6" y="103.8">GP14</text>
<text x="233.6" y="105.8">GP16</text>
<text x="233.6" y="107.7">GP20</text>
<text x="272.2" y="103.8">GP15</text>
<text x="272.2" y="105.8">GP17</text>
<text x="272.2" y="107.7">GP21</text>
<text x="121.6" y="108.7">1</text>
<text x="121.6" y="110.6">1</text>
<text x="121.6" y="112.5">1</text>
<text x="132.1" y="108.7">GP12</text>
<text x="132.1" y="110.6">GP13</text>
<text x="132.1" y="112.5">GP14</text>
<text x="142.9" y="109.6">GP13</text>
<text x="142.9" y="111.6">GP14</text>
<text x="142.9" y="113.5">GP15</text>
<text x="169.9" y="109.6">GP02</text>
<text x="169.9" y="111.6">GP04</text>
<text x="169.9" y="113.5">GP06</text>
<text x="208.5" y="109.6">GP03</text>
<text x="208.5" y="113.5">GP07</text>
<text x="208.5" y="111.6">GP05</text>
<text x="233.6" y="109.6">GP22</text>
<text x="233.6" y="111.6">GP24</text>
<text x="233.6" y="113.5">GP26</text>
<text x="272.2" y="109.6">GP23</text>
<text x="272.2" y="111.6">GP25</text>
<text x="272.2" y="113.5">GP27</text>
<text x="121.6" y="114.5">1</text>
<text x="121.6" y="116.4">1</text>
<text x="121.6" y="118.3">1</text>
<text x="132.1" y="114.5">GP15</text>
<text x="132.1" y="116.4">GP16</text>
<text x="132.1" y="118.3">GP17</text>
<text x="142.9" y="115.4">GP16</text>
<text x="142.9" y="117.4">GP17</text>
<text x="169.9" y="119.3">GP44</text>
<text x="169.9" y="117.4">GP42</text>
<text x="169.9" y="115.4">GP40</text>
<text x="208.5" y="119.3">GP45</text>
<text x="208.5" y="117.4">GP43</text>
<text x="208.5" y="115.4">GP41</text>
<text x="233.6" y="115.4">GP30</text>
<text x="233.6" y="117.4">GP32</text>
<text x="233.6" y="119.3">GP34</text>
<text x="272.2" y="115.4">GP31</text>
<text x="272.2" y="117.4">GP33</text>
<text x="272.2" y="119.3">GP35</text>
<text x="121.6" y="122.2">1</text>
<text x="121.6" y="124.1">1</text>
<text x="132.1" y="122.2">GP20</text>
<text x="132.1" y="124.1">GP21</text>
<text x="142.9" y="121.2">GP20</text>
<text x="142.9" y="123.1">GP21</text>
<text x="142.9" y="125.1">GP22</text>
<text x="169.9" y="121.2">GP46</text>
<text x="208.5" y="121.2">GP47</text>
<text x="233.6" y="121.2">GP36</text>
<text x="272.2" y="121.2">GP37</text>
<text x="121.6" y="126">1</text>
<text x="121.6" y="128">1</text>
<text x="121.6" y="129.9">1</text>
<text x="121.6" y="131.8">1</text>
<text x="132.1" y="126">GP22</text>
<text x="132.1" y="128">GP23</text>
<text x="132.1" y="129.9">GP24</text>
<text x="132.1" y="131.8">GP25</text>
<text x="142.9" y="127">GP23</text>
<text x="142.9" y="128.9">GP24</text>
<text x="142.9" y="130.9">GP25</text>
<text x="121.6" y="133.8">1</text>
<text x="121.6" y="135.7">1</text>
<text x="132.1" y="133.8">GP26</text>
<text x="132.1" y="135.7">GP27</text>
<text x="142.9" y="132.8">GP26</text>
<text x="142.9" y="134.7">GP27</text>
<text x="121.6" y="139.6">1</text>
<text x="121.6" y="141.5">1</text>
<text x="121.6" y="143.4">1</text>
<text x="132.1" y="139.6">GP30</text>
<text x="132.1" y="141.5">GP31</text>
<text x="132.1" y="143.4">GP32</text>
<text x="142.9" y="138.6">GP30</text>
<text x="142.9" y="140.5">GP31</text>
<text x="142.9" y="142.5">GP32</text>
<text x="121.6" y="145.4">1</text>
<text x="121.6" y="147.3">1</text>
<text x="121.6" y="149.2">1</text>
<text x="132.1" y="145.4">GP33</text>
<text x="132.1" y="147.3">GP34</text>
<text x="132.1" y="149.2">GP35</text>
<text x="142.9" y="144.4">GP33</text>
<text x="142.9" y="146.3">GP34</text>
<text x="142.9" y="148.3">GP35</text>
<text x="121.6" y="151.2">1</text>
<text x="121.6" y="153.1">1</text>
<text x="121.6" y="155">1</text>
<text x="132.1" y="151.2">GP36</text>
<text x="132.1" y="153.1">GP37</text>
<text x="132.1" y="155">GP40</text>
<text x="142.9" y="150.2">GP36</text>
<text x="142.9" y="152.1">GP37</text>
<text x="142.9" y="154.1">GP40</text>
<text x="142.9" y="156">GP41</text>
<text x="121.6" y="156.9">1</text>
<text x="121.6" y="158.9">1</text>
<text x="121.6" y="160.8">1</text>
<text x="132.1" y="156.9">GP41</text>
<text x="132.1" y="158.9">GP42</text>
<text x="132.1" y="160.8">GP43</text>
<text x="142.9" y="157.9">GP42</text>
<text x="142.9" y="159.8">GP43</text>
<text x="142.9" y="161.8">GP44</text>
<text x="121.6" y="162.7">1</text>
<text x="121.6" y="164.7">1</text>
<text x="121.6" y="166.6">1</text>
<text x="132.1" y="162.7">GP44</text>
<text x="132.1" y="164.7">GP45</text>
<text x="132.1" y="166.6">GP46</text>
<text x="142.9" y="163.7">GP45</text>
<text x="142.9" y="165.6">GP46</text>
<text x="142.9" y="167.6">GP47</text>
<text x="121.6" y="168.5">1</text>
<text x="121.6" y="172.4">1</text>
<text x="130.9" y="172.4">ADC_0</text>
<text x="132.1" y="168.5">GP47</text>
<text x="142.9" y="171.4">ADC_0</text>
<text x="142.9" y="173.4">ADC_1</text>
<text x="121.6" y="174.3">1</text>
<text x="121.6" y="176.2">1</text>
<text x="121.6" y="178.2">1</text>
<text x="130.9" y="174.3">ADC_1</text>
<text x="130.9" y="176.2">ADC_2</text>
<text x="130.9" y="178.2">ADC_3</text>
<text x="142.9" y="175.3">ADC_2</text>
<text x="142.9" y="177.2">ADC_3</text>
<text x="142.9" y="179.1">ADC_4</text>
<text x="121.6" y="180.1">1</text>
<text x="121.6" y="182">1</text>
<text x="130.9" y="180.1">ADC_4</text>
<text x="130.9" y="182">ADC_5</text>
<text x="142.9" y="181.1">ADC_5</text>
</g>
<g font-size="1.7" fill="#004080">
<text x="211.4" y="18.2">CS#</text>
<text x="211.4" y="20.1">SO</text>
<text x="211.4" y="22">WP#/ACC</text>
<text x="211.4" y="23.9">GND</text>
<text x="221" y="20.1">HOLD#</text>
<text x="222.3" y="22">SCLK</text>
<text x="223.2" y="18.2">VCC</text>
<text x="225.2" y="23.9">SI</text>
<text x="211.4" y="41.3">HOLD#</text>
<text x="222.3" y="41.3">SCLK</text>
<text x="20.5" y="45.2">VCC</text>
<text x="22.3" y="47.1">D-</text>
<text x="211.4" y="43.2">VCC</text>
<text x="211.4" y="45.2">NC3</text>
<text x="211.4" y="47.1">NC4</text>
<text x="220.7" y="43.2">SI/SIO0</text>
<text x="222.4" y="47.1">NC13</text>
<text x="222.4" y="45.2">NC14</text>
<text x="20.3" y="52.9">GND</text>
<text x="21.9" y="49">D+</text>
<text x="22.4" y="51">ID</text>
<text x="211.4" y="49">NC5</text>
<text x="211.4" y="51">NC6</text>
<text x="211.4" y="52.9">CS#</text>
<text x="222.4" y="51">NC11</text>
<text x="222.4" y="49">NC12</text>
<text x="223" y="52.9">GND</text>
<text x="19.6" y="56.8">PAD1</text>
<text x="19.6" y="58.7">PAD2</text>
<text x="211.4" y="54.8">SO/SIO1 WP#/ACC</text>
<text x="190.2" y="101.2">1</text>
<text x="196.9" y="101.2">2</text>
<text x="253.9" y="101.2">1</text>
<text x="260.6" y="101.2">2</text>
<text x="190.2" y="103.1">3</text>
<text x="190.2" y="105">5</text>
<text x="190.2" y="107">7</text>
<text x="196.9" y="103.1">4</text>
<text x="196.9" y="105">6</text>
<text x="196.9" y="107">8</text>
<text x="253.9" y="103.1">3</text>
<text x="253.9" y="105">5</text>
<text x="253.9" y="107">7</text>
<text x="260.6" y="103.1">4</text>
<text x="260.6" y="105">6</text>
<text x="260.6" y="107">8</text>
<text x="190.2" y="108.9">9</text>
<text x="190.2" y="110.8">11</text>
<text x="190.2" y="112.7">13</text>
<text x="195.9" y="110.8">12</text>
<text x="195.9" y="112.7">14</text>
<text x="195.9" y="108.9">10</text>
<text x="253.9" y="108.9">9</text>
<text x="253.9" y="110.8">11</text>
<text x="253.9" y="112.7">13</text>
<text x="259.6" y="110.8">12</text>
<text x="259.6" y="112.7">14</text>
<text x="259.6" y="108.9">10</text>
<text x="190.2" y="114.7">15</text>
<text x="190.2" y="116.6">17</text>
<text x="190.2" y="118.5">19</text>
<text x="195.9" y="114.7">16</text>
<text x="195.9" y="116.6">18</text>
<text x="195.9" y="118.5">20</text>
<text x="253.9" y="114.7">15</text>
<text x="253.9" y="116.6">17</text>
<text x="253.9" y="118.5">19</text>
<text x="259.6" y="114.7">16</text>
<text x="259.6" y="116.6">18</text>
<text x="259.6" y="118.5">20</text>
<text x="190.2" y="120.5">21</text>
<text x="190.2" y="122.4">23</text>
<text x="190.2" y="124.3">25</text>
<text x="195.9" y="120.5">22</text>
<text x="195.9" y="122.4">24</text>
<text x="195.9" y="124.3">26</text>
<text x="253.9" y="120.5">21</text>
<text x="253.9" y="122.4">23</text>
<text x="253.9" y="124.3">25</text>
<text x="259.6" y="120.5">22</text>
<text x="259.6" y="122.4">24</text>
<text x="259.6" y="124.3">26</text>
<text x="28" y="134">VIN</text>
<text x="38.6" y="134">SW</text>
<text x="28" y="139.8">RUN</text>
<text x="35.6" y="141.9" transform="rotate(-90 35.6 141.9)">GND</text>
<text x="38.1" y="139.8">VFB</text>
</g>
<g font-size="1.7" fill="#00f">
<text x="96.1" y="48.6" transform="rotate(-90 96.1 48.6)">+ 1</text>
<text x="65.3" y="103.1" transform="rotate(90 65.3 103.1)">S</text>
<text x="67.3" y="106.9" transform="rotate(90 67.3 106.9)">G</text>
<text x="71.1" y="103.1" transform="rotate(90 71.1 103.1)">D</text>
<text x="17" y="139.4" transform="rotate(-90 17 139.4)">+</text>
<text x="71" y="139.4" transform="rotate(-90 71 139.4)">+ 1</text>
</g>
<g font-size="1.4">
<text x="30.9" y="1.5">5</text>
<text x="88.8" y="1.5">4</text>
<text x="146.7" y="1.5">3</text>
<text x="204.7" y="1.5">2</text>
<text x="262.6" y="1.5">1</text>
<text x=".5" y="26.1">D</text>
<text x="292" y="26.1">D</text>
<text x=".5" y="71.9">C</text>
<text x="292" y="71.9">C</text>
<text x=".5" y="117.8">B</text>
<text x="292" y="117.8">B</text>
<text x=".5" y="163.6">A</text>
<text x="292" y="163.6">A</text>
<text x="30.9" y="186.8">5</text>
<text x="88.8" y="186.8">4</text>
<text x="146.7" y="186.8">3</text>
<text x="204.7" y="186.8">2</text>
<text x="262.6" y="186.8">1</text>
</g>
</svg>
